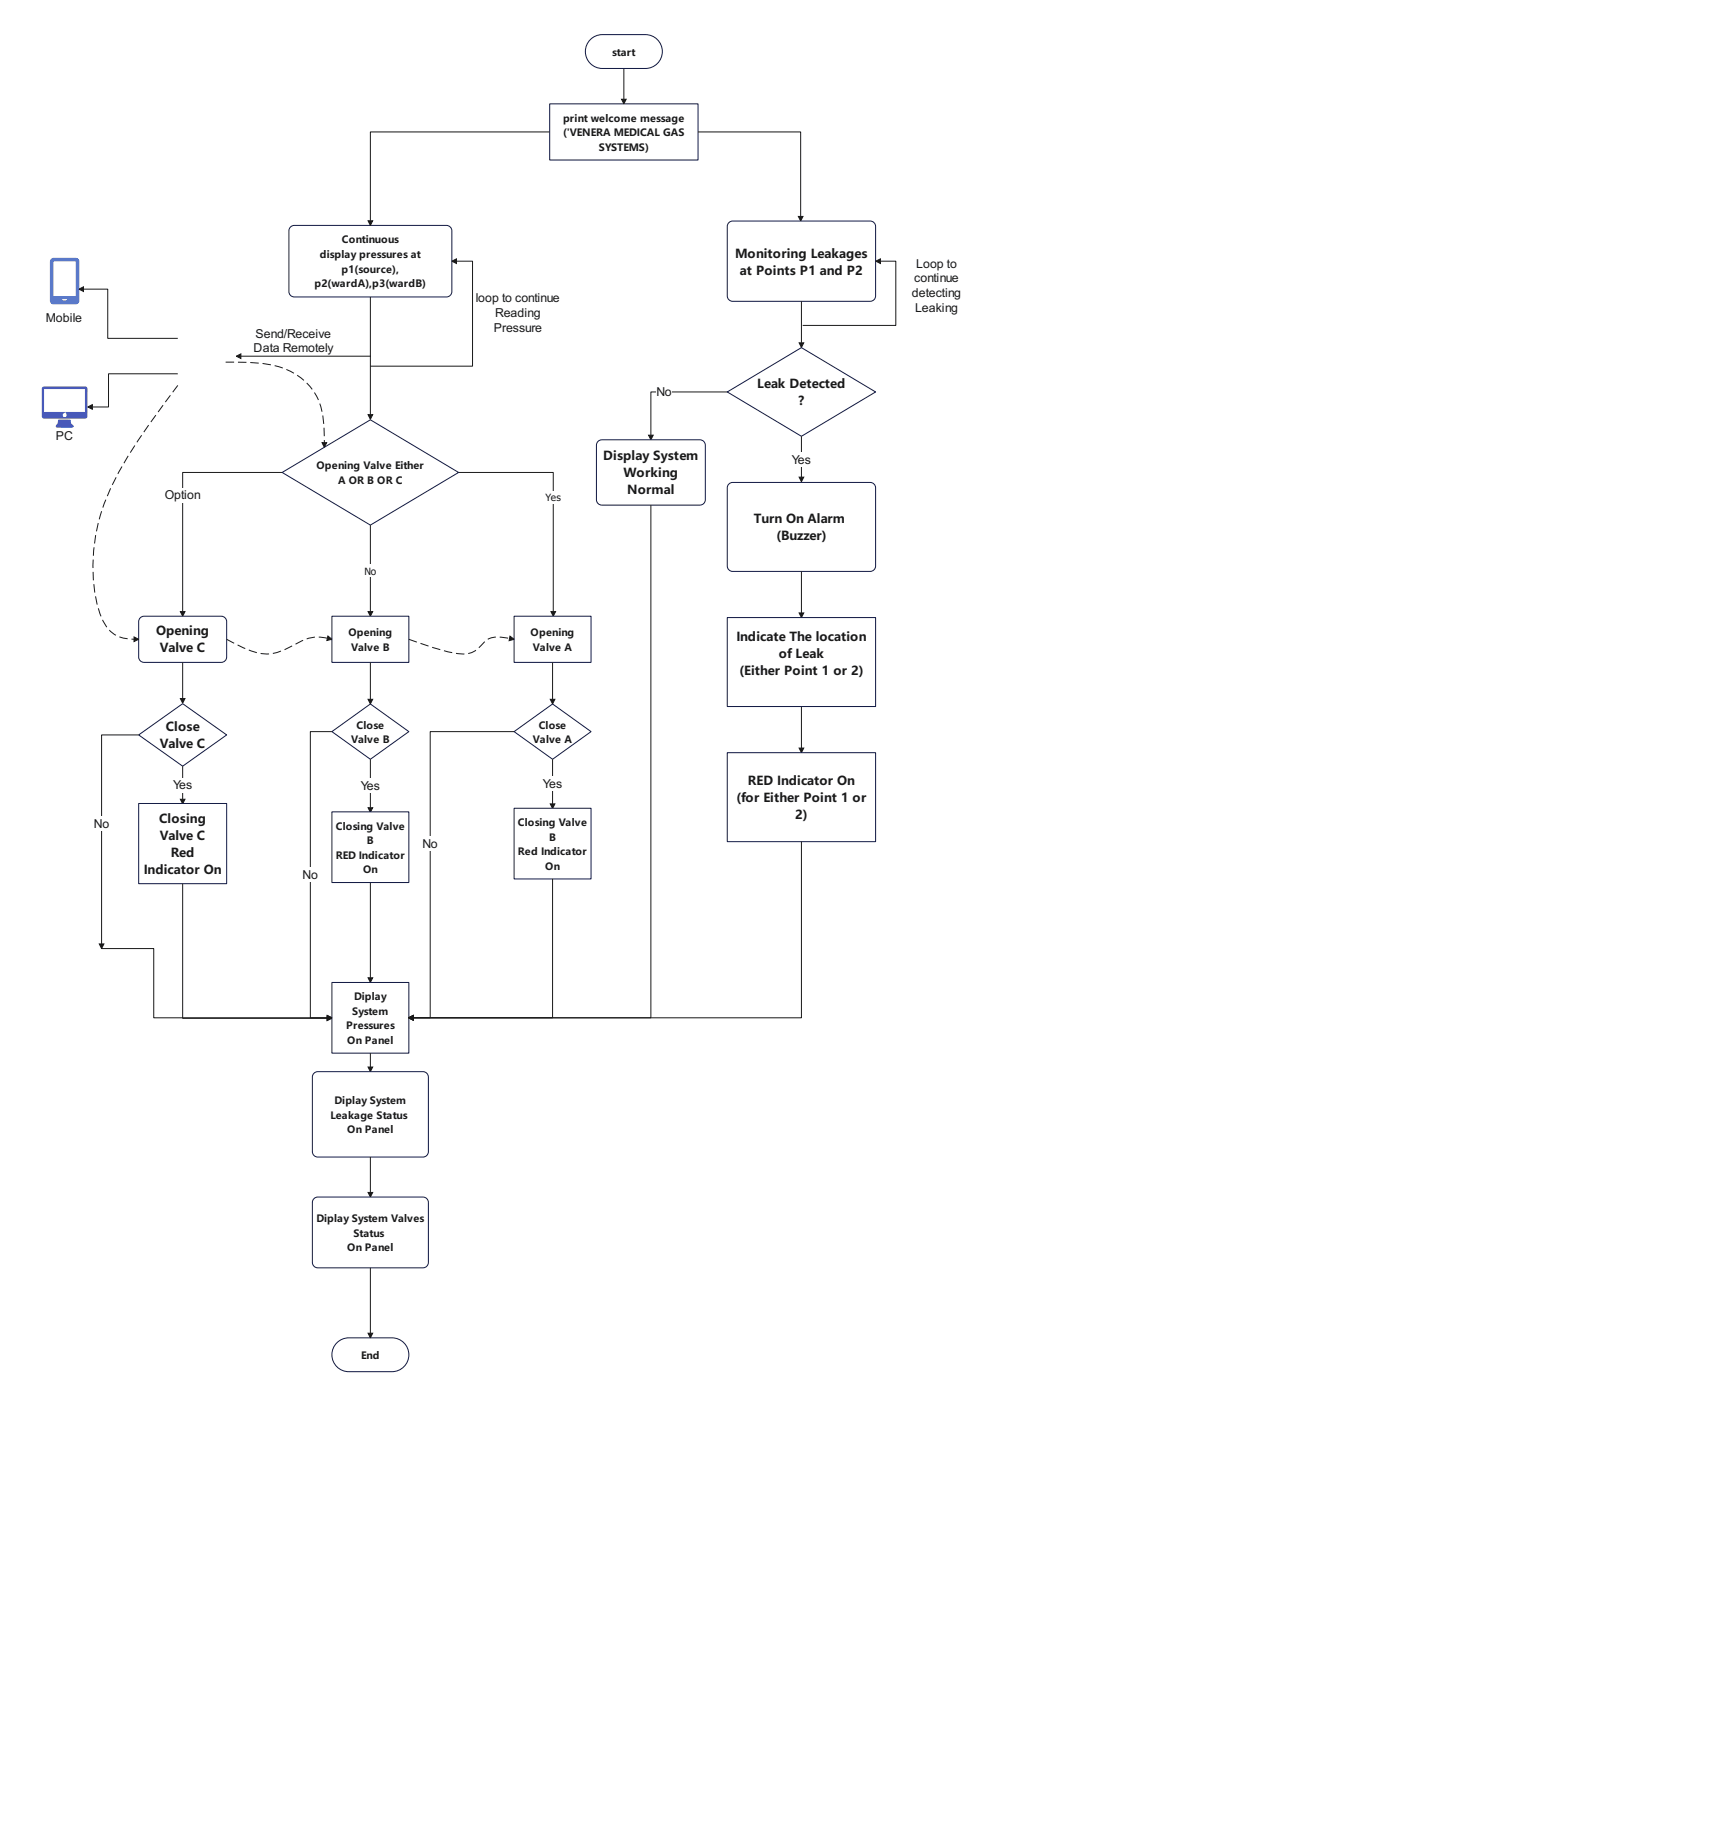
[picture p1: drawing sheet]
<svg xmlns="http://www.w3.org/2000/svg" width="594mm" height="630mm" viewBox="0 0 594 630" stroke-linecap="round" stroke-linejoin="round" font-family="sans-serif">
<path d="M203 13.6a5.8 5.8 0 0 1 4.1-1.7h14.8a5.8 5.8 0 0 1 5.8 5.8 5.8 5.8 0 0 1-5.8 5.8h-14.8a5.8 5.8 0 0 1-5.4-3.5 5.8 5.8 0 0 1 1.3-6.4z" fill="none" stroke="#101843" stroke-width=".34"/>
<path d="M189 35.7h51v19.3h-51z" fill="#fff"/>
<path d="M189 35.7h51v19.3h-51z" fill="none" stroke="#101843" stroke-width=".34"/>
<path d="M97 162.5l30.3-18.1 30.4 18.1-30.4 18.1z" fill="#fff"/>
<path d="M97 162.5l30.3-18.1 30.4 18.1-30.4 18.1z" fill="none" stroke="#101843" stroke-width=".34"/>
<path d="M157.7 162.5h32.5v47.8" fill="none" stroke="#191919" stroke-width=".34"/>
<path d="M189.4 210.3h1.6l-.8 1.6z" fill="#191919"/>
<path d="M189.4 210.3h1.6l-.8 1.6z" fill="none" stroke="#191919" stroke-width=".34"/>
<g fill="#fff">
<path d="M187.6 168.8h5.3v4.3h-5.3z"/>
<path d="M176.7 211.9h26.5v15.9h-26.5z"/>
</g>
<path d="M176.7 211.9h26.5v15.9h-26.5z" fill="none" stroke="#101843" stroke-width=".34"/>
<path d="M127.3 180.6v29.7" fill="none" stroke="#191919" stroke-width=".34"/>
<path d="M126.5 210.3h1.6l-.8 1.6z" fill="#191919"/>
<path d="M126.5 210.3h1.6l-.8 1.6z" fill="none" stroke="#191919" stroke-width=".34"/>
<g fill="#fff">
<path d="M125.3 194.1h4v4.3h-4z"/>
<path d="M114.1 211.9h26.5v15.9h-26.5z"/>
</g>
<path d="M114.1 211.9h26.5v15.9h-26.5z" fill="none" stroke="#101843" stroke-width=".34"/>
<path d="M99.9 78.1l1.3-.6 52.8 .1 1.1 .8 .2 1v21.4l-.9 1.1-.9 .2h-52.8l-1.1-.9-.3-.9v-20.9z" fill="#fff"/>
<path d="M99.9 78.1l1.3-.6 52.8 .1 1.1 .8 .2 1v21.4l-.9 1.1-.9 .2h-52.8l-1.1-.9-.3-.9v-20.9z" fill="none" stroke="#101843" stroke-width=".34"/>
<path d="M189 45.4h-61.7v30.5" fill="none" stroke="#191919" stroke-width=".34"/>
<path d="M126.5 75.9h1.6l-.8 1.6z" fill="#191919"/>
<path d="M126.5 75.9h1.6l-.8 1.6zM127.3 102.1v40.5" fill="none" stroke="#191919" stroke-width=".34"/>
<path d="M126.5 142.6h1.6l-.8 1.6z" fill="#191919"/>
<path d="M126.5 142.6h1.6l-.8 1.6z" fill="none" stroke="#191919" stroke-width=".34"/>
<path d="M68.6 121l-.1 2.8-2.4 1.4 .1 3.3 2.5 1.4 2.5-1.4 2.4 1.3 2.6-1.4v-3.2l-2.3-1.4-.2-2.8-2.5-1.3zM69 121.7l1.9 1.1v2l-1.9-1zM71.4 122.8l1.9-1.1v2.1l-1.9 1zM71.4 125.7l1.9 1.1v2.3l-1.9-1zM71.7 125.3l1.9-1.1 1.9 1.1-1.9 1zM69.3 121.3l1.9-1.1 1.8 1.1-1.8 1zM66.6 125.8l1.9 1v2.4l-1.9-1.1zM66.9 125.3l1.9-1 1.8 1-1.8 1zM69 126.8l1.9-1.1v2.4l-1.9 1.1zM73.9 126.8l1.8-1v2.3l-1.8 1zM66.9 116.2a4 4 0 0 1 6.4 1.5 1.87 1.87 0 0 1 2.1-.2 1.87 1.87 0 0 1 1 1.8l.8 .3a2.71 2.71 0 0 1 1.5 2.6l-.1 1-.6 .9-1.3 .9-.2-.5a2.48 2.48 0 0 0 1.7-2.7 2.48 2.48 0 0 0-2.4-2.2 1.47 1.47 0 0 0-.8-1.6 1.47 1.47 0 0 0-1.8 .5 3.6 3.6 0 0 0-3.8-2.8 3.6 3.6 0 0 0-3.3 3.4v.6a2.44 2.44 0 0 0-2 2.4 2.44 2.44 0 0 0 1.9 2.4l-.1 .5a3 3 0 0 1-2.3-2.8 3 3 0 0 1 2-2.9l.2-1.5z" fill="#fff"/>
<path d="M82.8 122.5h44.7" fill="none" stroke="#191919" stroke-width=".34"/>
<path d="M81.2 122.5l1.6-.8v1.6z" fill="#191919"/>
<path d="M81.2 122.5l1.6-.8v1.6z" fill="none" stroke="#191919" stroke-width=".34"/>
<path d="M17.5 89.3l-.2 .6v13.5l.2 .7 .9 .4h7.6l.7-.2 .4-.9v-13.5l-.2-.6-.9-.5h-7.6zM21.4 102.7h1.5l.3 .4-.3 .4h-1.3l-.3-.2zM18.2 89.7h8v12.3h-8z" fill="#467dfe"/>
<path d="M17.5 89.3l.9-.5h7.6l.9 .5 .2 .6v13.5l-.4 .9-.7 .2h-7.6l-.9-.4-.2-.7v-13.5zM18.2 89.7h8v12.3h-8zM21.4 102.7h1.5l.3 .4-.3 .4h-1.3l-.3-.2z" fill="none" stroke="#467dfe" stroke-width=".34"/>
<path d="M20.1 144.5h4l.2 1.3 .8 .9h-5.7l.6-.9z" fill="#4155c6"/>
<path d="M20.1 144.5h4l.2 1.3 .8 .9h-5.7l.6-.9z" fill="none" stroke="#4155c6" stroke-width=".34"/>
<path d="M14.6 133.3l.8-.2h14.2l.3 .7-.1 9.7-.6 .3-14.4-.1-.2-.4z" fill="#4155c6"/>
<path d="M14.6 133.3l.8-.2h14.2l.3 .7-.1 9.7-.6 .3-14.4-.1-.2-.4z" fill="none" stroke="#4155c6" stroke-width=".34"/>
<path d="M15.3 134h13.7v7.5h-13.7z" fill="#fff"/>
<path d="M15.3 134h13.7v7.5h-13.7z" fill="none" stroke="#f4fafd" stroke-width=".34"/>
<circle cx="22.2" cy="142.9" r=".43" fill="#fff"/>
<circle cx="22.2" cy="142.9" r=".43" fill="none" stroke="#fff" stroke-width=".34"/>
<path d="M22.3 142.1l.2-.1-.3 .3z" fill="#fff"/>
<path d="M22.3 142.1l.2-.1-.3 .3z" fill="none" stroke="#fff" stroke-width=".34"/>
<path d="M20 145.8h4.3l.7 .7-5.6-.1z" fill="#4155c6"/>
<path d="M20 145.8h4.3l.7 .7-5.6-.1z" fill="none" stroke="#4155c6" stroke-width=".34"/>
<circle cx="22.2" cy="142.9" r=".43" fill="#fff"/>
<circle cx="22.2" cy="142.9" r=".43" fill="none" stroke="#fff" stroke-width=".34"/>
<path d="M19.4 146.5h5.7v.2l-5.5 .1z" fill="#4155c6"/>
<path d="M19.4 146.5h5.7v.2l-5.5 .1z" fill="none" stroke="#4155c6" stroke-width=".34"/>
<path d="M20 145.9l4.3-.1 .7 .7h-5.6z" fill="#4155c6"/>
<path d="M20 145.9l4.3-.1 .7 .7h-5.6z" fill="none" stroke="#4155c6" stroke-width=".34"/>
<path d="M20 145.9l4.3-.1 .7 .7h-5.6z" fill="#4155c6"/>
<path d="M20 145.9l4.3-.1 .7 .7h-5.6z" fill="none" stroke="#4155c6" stroke-width=".34"/>
<path d="M28.7 99.4h8.3v17h24.1" fill="none" stroke="#191919" stroke-width=".34"/>
<path d="M27.1 99.4l1.6-.7v1.5z" fill="#191919"/>
<path d="M27.1 99.4l1.6-.7v1.5zM61.1 128.6h-23.8v11.4h-5.6" fill="none" stroke="#191919" stroke-width=".34"/>
<path d="M30.2 140l1.5-.8v1.6z" fill="#191919"/>
<path d="M30.2 140l1.5-.8v1.6zM97 162.5h-34.2v47.8" fill="none" stroke="#191919" stroke-width=".34"/>
<path d="M62 210.3h1.6l-.8 1.6z" fill="#191919"/>
<path d="M62 210.3h1.6l-.8 1.6z" fill="none" stroke="#191919" stroke-width=".34"/>
<g fill="#fff">
<path d="M56.7 167.8h12.2v5h-12.2z"/>
<path d="M48.2 212.5l1.3-.6h26.6l.9 .3 .7 .6 .2 1v12.2l-.2 .9-.7 .7-.9 .2h-26.6l-.9-.2-.7-.7-.2-.9v-12.2z"/>
</g>
<path d="M48.2 212.5l1.3-.6h26.6l.9 .3 .7 .6 .2 1v12.2l-.2 .9-.7 .7-.9 .2h-26.6l-.9-.2-.7-.7-.2-.9v-12.2z" fill="none" stroke="#101843" stroke-width=".34"/>
<path d="M77.6 124.6h5.8a33.6 33.6 0 0 1 19.4 4.9 20.8 20.8 0 0 1 8.6 17.7l.1 5.4" fill="none" stroke="#191919" stroke-width=".34" stroke-dasharray="2.9 1.3" stroke-linecap="butt"/>
<path d="M110.7 152.2h1.6l-.8 1.6z" fill="#191919"/>
<path d="M110.7 152.2h1.6l-.8 1.6zM62.8 227.8v12.4" fill="none" stroke="#191919" stroke-width=".34"/>
<path d="M62 240.2h1.6l-.8 1.6z" fill="#191919"/>
<path d="M62 240.2h1.6l-.8 1.6z" fill="none" stroke="#191919" stroke-width=".34"/>
<path d="M47.7 252.8l15.1-10.8 15.1 10.8-15.1 10.7z" fill="#fff"/>
<path d="M47.7 252.8l15.1-10.8 15.1 10.8-15.1 10.7z" fill="none" stroke="#101843" stroke-width=".34"/>
<path d="M127.3 227.8v12.7" fill="none" stroke="#191919" stroke-width=".34"/>
<path d="M126.5 240.5h1.6l-.8 1.6z" fill="#191919"/>
<path d="M126.5 240.5h1.6l-.8 1.6z" fill="none" stroke="#191919" stroke-width=".34"/>
<path d="M114.1 251.6l13.2-9.5 13.3 9.5-13.3 9.5z" fill="#fff"/>
<path d="M114.1 251.6l13.2-9.5 13.3 9.5-13.3 9.5z" fill="none" stroke="#101843" stroke-width=".34"/>
<path d="M190 227.8v12.7" fill="none" stroke="#191919" stroke-width=".34"/>
<path d="M189.2 240.5h1.6l-.8 1.6z" fill="#191919"/>
<path d="M189.2 240.5h1.6l-.8 1.6z" fill="none" stroke="#191919" stroke-width=".34"/>
<path d="M176.7 251.6l13.3-9.5 13.2 9.5-13.2 9.5z" fill="#fff"/>
<path d="M176.7 251.6l13.3-9.5 13.2 9.5-13.2 9.5z" fill="none" stroke="#101843" stroke-width=".34"/>
<path d="M62.8 263.5v11.4" fill="none" stroke="#191919" stroke-width=".34"/>
<path d="M62 274.9h1.6l-.8 1.6z" fill="#191919"/>
<path d="M62 274.9h1.6l-.8 1.6z" fill="none" stroke="#191919" stroke-width=".34"/>
<g fill="#fff">
<path d="M59.5 267.5h6.6v5h-6.6z"/>
<path d="M47.7 276.3h30.2v27.6h-30.2z"/>
</g>
<path d="M47.7 276.3h30.2v27.6h-30.2z" fill="none" stroke="#101843" stroke-width=".34"/>
<path d="M127.3 261.1v16.7" fill="none" stroke="#191919" stroke-width=".34"/>
<path d="M126.5 277.8h1.6l-.8 1.6z" fill="#191919"/>
<path d="M126.5 277.8h1.6l-.8 1.6z" fill="none" stroke="#191919" stroke-width=".34"/>
<g fill="#fff">
<path d="M124 267.7h6.6v5.1h-6.6z"/>
<path d="M114.1 279.2h26.5v24.3h-26.5z"/>
</g>
<path d="M114.1 279.2h26.5v24.3h-26.5z" fill="none" stroke="#101843" stroke-width=".34"/>
<path d="M190 261.1v15.4" fill="none" stroke="#191919" stroke-width=".34"/>
<path d="M189.2 276.5h1.6l-.8 1.6z" fill="#191919"/>
<path d="M189.2 276.5h1.6l-.8 1.6z" fill="none" stroke="#191919" stroke-width=".34"/>
<g fill="#fff">
<path d="M186.7 267.1h6.6v5h-6.6z"/>
<path d="M176.7 278h26.5v24.3h-26.5z"/>
</g>
<path d="M176.7 278h26.5v24.3h-26.5z" fill="none" stroke="#101843" stroke-width=".34"/>
<path d="M61.1 132.6a209.7 209.7 0 0 0-23.1 35.4 60.2 60.2 0 0 0-3.6 43.2 11.4 11.4 0 0 0 7.7 8.2l4.3 .5" fill="none" stroke="#191919" stroke-width=".34" stroke-dasharray="2.9 1.3" stroke-linecap="butt"/>
<path d="M46.1 219.1l1.6 .8-1.6 .7z" fill="#191919"/>
<path d="M46.1 219.1l1.6 .8-1.6 .7z" fill="none" stroke="#191919" stroke-width=".34"/>
<path d="M77.9 219.9l1.2 .6a27.1 27.1 0 0 0 13.5 4.4 33.6 33.6 0 0 0 11.6-4.7 12.3 12.3 0 0 1 8.5-.7" fill="none" stroke="#191919" stroke-width=".34" stroke-dasharray="2.9 1.3" stroke-linecap="butt"/>
<path d="M112.7 218.7l1.4 1.2-1.7 .4z" fill="#191919"/>
<path d="M112.7 218.7l1.4 1.2-1.7 .4z" fill="none" stroke="#191919" stroke-width=".34"/>
<path d="M140.6 219.9l6.4 2.2a39.6 39.6 0 0 0 13.1 2.8 9.3 9.3 0 0 0 6.4-4 8.1 8.1 0 0 1 8-1.5l.9 .2" fill="none" stroke="#191919" stroke-width=".34" stroke-dasharray="2.9 1.3" stroke-linecap="butt"/>
<path d="M175.3 218.8l1.4 1.1-1.7 .4z" fill="#191919"/>
<path d="M175.3 218.8l1.4 1.1-1.7 .4zM127.3 303.5v32.8" fill="none" stroke="#191919" stroke-width=".34"/>
<path d="M126.5 336.3h1.6l-.8 1.6z" fill="#191919"/>
<path d="M126.5 336.3h1.6l-.8 1.6z" fill="none" stroke="#191919" stroke-width=".34"/>
<path d="M114.1 337.9h26.5v24.3h-26.5z" fill="#fff"/>
<path d="M114.1 337.9h26.5v24.3h-26.5z" fill="none" stroke="#101843" stroke-width=".34"/>
<path d="M47.7 252.8h-12.8v71.8" fill="none" stroke="#191919" stroke-width=".34"/>
<path d="M34.1 324.6h1.6l-.8 1.6z" fill="#191919"/>
<path d="M34.1 324.6h1.6l-.8 1.6z" fill="none" stroke="#191919" stroke-width=".34"/>
<path d="M32.3 280.7h5.3v5h-5.3z" fill="#fff"/>
<path d="M62.8 303.9v46.3h49.6" fill="none" stroke="#191919" stroke-width=".34"/>
<path d="M112.4 349.4l1.6 .8-1.6 .8z" fill="#191919"/>
<path d="M34.9 326.2h18v23.8h59.6M112.4 349.4l1.6 .8-1.6 .8z" fill="none" stroke="#191919" stroke-width=".34"/>
<path d="M112.5 349.2l1.6 .8-1.6 .8z" fill="#191919"/>
<path d="M114.1 251.6h-7.4v98.4h5.8M112.5 349.2l1.6 .8-1.6 .8z" fill="none" stroke="#191919" stroke-width=".34"/>
<path d="M112.5 349.2l1.6 .8-1.6 .8z" fill="#191919"/>
<path d="M112.5 349.2l1.6 .8-1.6 .8z" fill="none" stroke="#191919" stroke-width=".34"/>
<path d="M104.1 298.4h5.2v5h-5.2z" fill="#fff"/>
<path d="M176.7 251.6h-28.8v98.4h-5.8" fill="none" stroke="#191919" stroke-width=".34"/>
<path d="M140.5 350l1.6-.8v1.6z" fill="#191919"/>
<path d="M140.5 350l1.6-.8v1.6z" fill="none" stroke="#191919" stroke-width=".34"/>
<path d="M145.3 287.6h5.2v5h-5.2z" fill="#fff"/>
<path d="M190 302.3v47.7h-47.9" fill="none" stroke="#191919" stroke-width=".34"/>
<path d="M140.5 350l1.6-.8v1.6z" fill="#191919"/>
<path d="M156.9 89.8h5.6v36.1h-35.2M140.5 350l1.6-.8v1.6z" fill="none" stroke="#191919" stroke-width=".34"/>
<path d="M155.3 89.8l1.6-.8v1.6z" fill="#191919"/>
<path d="M155.3 89.8l1.6-.8v1.6z" fill="none" stroke="#191919" stroke-width=".34"/>
<path d="M115.8 461.8a5.8 5.8 0 0 1 4.1-1.7h14.8a5.8 5.8 0 0 1 5.9 5.8 5.8 5.8 0 0 1-5.9 5.9h-14.8a5.8 5.8 0 0 1-5.4-3.6 5.8 5.8 0 0 1 1.3-6.4z" fill="#fff"/>
<path d="M115.8 461.8a5.8 5.8 0 0 1 4.1-1.7h14.8a5.8 5.8 0 0 1 5.9 5.8 5.8 5.8 0 0 1-5.9 5.9h-14.8a5.8 5.8 0 0 1-5.4-3.6 5.8 5.8 0 0 1 1.3-6.4z" fill="none" stroke="#101843" stroke-width=".34"/>
<path d="M214.5 23.5v10.6" fill="none" stroke="#191919" stroke-width=".34"/>
<path d="M213.7 34.1h1.6l-.8 1.6z" fill="#191919"/>
<path d="M213.7 34.1h1.6l-.8 1.6zM240 45.4h35.3v29" fill="none" stroke="#191919" stroke-width=".34"/>
<path d="M274.5 74.4h1.6l-.8 1.6z" fill="#191919"/>
<path d="M274.5 74.4h1.6l-.8 1.6z" fill="none" stroke="#191919" stroke-width=".34"/>
<path d="M250.6 76.6l1.3-.6h47.3l.9 .3 .7 .6 .2 1v23.9l-.2 .9-.7 .7-.9 .2h-47.3l-1-.2-.6-.7-.3-.9v-23.9z" fill="#fff"/>
<path d="M250.6 76.6l1.3-.6h47.3l.9 .3 .7 .6 .2 1v23.9l-.2 .9-.7 .7-.9 .2h-47.3l-1-.2-.6-.7-.3-.9v-23.9z" fill="none" stroke="#101843" stroke-width=".34"/>
<path d="M275.5 103.6v14.3" fill="none" stroke="#191919" stroke-width=".34"/>
<path d="M274.7 117.9h1.6l-.8 1.6z" fill="#191919"/>
<path d="M274.7 117.9h1.6l-.8 1.6z" fill="none" stroke="#191919" stroke-width=".34"/>
<path d="M250 134.8l25.5-15.2 25.5 15.2-25.5 15.2z" fill="#fff"/>
<path d="M250 134.8l25.5-15.2 25.5 15.2-25.5 15.2z" fill="none" stroke="#101843" stroke-width=".34"/>
<path d="M275.5 150v14.1" fill="none" stroke="#191919" stroke-width=".34"/>
<path d="M274.7 164.1h1.6l-.8 1.6z" fill="#191919"/>
<path d="M274.7 164.1h1.6l-.8 1.6z" fill="none" stroke="#191919" stroke-width=".34"/>
<g fill="#fff">
<path d="M272.2 155.6h6.6v5h-6.6z"/>
<path d="M250.6 166.5l1.3-.6h47.3l.9 .3 .7 .6 .2 1v26.9l-.2 .9-.7 .7-.9 .2h-47.3l-1-.2-.6-.7-.3-.9v-26.9z"/>
</g>
<path d="M250.6 166.5l1.3-.6h47.3l.9 .3 .7 .6 .2 1v26.9l-.2 .9-.7 .7-.9 .2h-47.3l-1-.2-.6-.7-.3-.9v-26.9z" fill="none" stroke="#101843" stroke-width=".34"/>
<path d="M275.5 196.5v14.3" fill="none" stroke="#191919" stroke-width=".34"/>
<path d="M274.7 210.8h1.6l-.8 1.6z" fill="#191919"/>
<path d="M274.7 210.8h1.6l-.8 1.6z" fill="none" stroke="#191919" stroke-width=".34"/>
<path d="M250 212.4h51v30.6h-51z" fill="#fff"/>
<path d="M250 212.4h51v30.6h-51z" fill="none" stroke="#101843" stroke-width=".34"/>
<path d="M275.5 243.2v14.1" fill="none" stroke="#191919" stroke-width=".34"/>
<path d="M274.7 257.3h1.6l-.8 1.6z" fill="#191919"/>
<path d="M274.7 257.3h1.6l-.8 1.6z" fill="none" stroke="#191919" stroke-width=".34"/>
<path d="M250 258.9h51v30.6h-51z" fill="#fff"/>
<path d="M250 258.9h51v30.6h-51z" fill="none" stroke="#101843" stroke-width=".34"/>
<path d="M275.5 289.5v60.5h-133.4" fill="none" stroke="#191919" stroke-width=".34"/>
<path d="M140.5 350l1.6-.8v1.6z" fill="#191919"/>
<path d="M250 134.8h-26.2v14.9M140.5 350l1.6-.8v1.6z" fill="none" stroke="#191919" stroke-width=".34"/>
<path d="M223 149.7h1.6l-.8 1.6z" fill="#191919"/>
<path d="M223 149.7h1.6l-.8 1.6z" fill="none" stroke="#191919" stroke-width=".34"/>
<g fill="#fff">
<path d="M225.7 132.3h5.2v5h-5.2z"/>
<path d="M205.6 151.8l1.3-.5h33.7l1 .2 .6 .7 .3 .9v18.8l-.3 .9-.6 .7-1 .2h-33.7l-.9-.2-.7-.7-.2-.9v-18.8z"/>
</g>
<path d="M205.6 151.8l1.3-.5h33.7l1 .2 .6 .7 .3 .9v18.8l-.3 .9-.6 .7-1 .2h-33.7l-.9-.2-.7-.7-.2-.9v-18.8z" fill="none" stroke="#101843" stroke-width=".34"/>
<path d="M223.8 173.7v176.3h-81.7" fill="none" stroke="#191919" stroke-width=".34"/>
<path d="M140.5 350l1.6-.8v1.6z" fill="#191919"/>
<path d="M140.5 350l1.6-.8v1.6zM127.3 362.2v4.8" fill="none" stroke="#191919" stroke-width=".34"/>
<path d="M126.5 367h1.6l-.8 1.6z" fill="#191919"/>
<path d="M126.5 367h1.6l-.8 1.6z" fill="none" stroke="#191919" stroke-width=".34"/>
<path d="M107.9 369.1l1.3-.5h36.2l1 .2 .6 .7 .3 .9v25.7l-.3 .9-.6 .7-1 .2h-36.2l-.9-.2-.7-.7-.2-.9v-25.7z" fill="#fff"/>
<path d="M107.9 369.1l1.3-.5h36.2l1 .2 .6 .7 .3 .9v25.7l-.3 .9-.6 .7-1 .2h-36.2l-.9-.2-.7-.7-.2-.9v-25.7z" fill="none" stroke="#101843" stroke-width=".34"/>
<path d="M127.3 397.9v12.2" fill="none" stroke="#191919" stroke-width=".34"/>
<path d="M126.5 410.1h1.6l-.8 1.6z" fill="#191919"/>
<path d="M126.5 410.1h1.6l-.8 1.6z" fill="none" stroke="#191919" stroke-width=".34"/>
<path d="M107.9 412.2l1.3-.5h36.2l1 .2 .6 .7 .3 .9v20.7l-.3 .9-.6 .7-1 .2h-36.2l-.9-.2-.7-.7-.2-.9v-20.7z" fill="#fff"/>
<path d="M107.9 412.2l1.3-.5h36.2l1 .2 .6 .7 .3 .9v20.7l-.3 .9-.6 .7-1 .2h-36.2l-.9-.2-.7-.7-.2-.9v-20.7z" fill="none" stroke="#101843" stroke-width=".34"/>
<path d="M127.3 436v22.5" fill="none" stroke="#191919" stroke-width=".34"/>
<path d="M126.5 458.5h1.6l-.8 1.6z" fill="#191919"/>
<path d="M302.7 89.8h5.3v22.1h-32M126.5 458.5h1.6l-.8 1.6z" fill="none" stroke="#191919" stroke-width=".34"/>
<path d="M301.1 89.8l1.6-.8v1.6z" fill="#191919"/>
<path d="M301.1 89.8l1.6-.8v1.6z" fill="none" stroke="#191919" stroke-width=".34"/>
<g font-size="4.2" fill="#191919">
<text x="252.8" y="88.6">Monitoring Leakages</text>
<text x="254.4" y="94.4">at Points P1 and P2</text>
<text x="315" y="92.1">Loop to</text>
<text x="314.3" y="97.1">continue</text>
<text x="163.6" y="104">loop to continue</text>
<text x="313.5" y="102.1">detecting</text>
<text x="314.6" y="107.2">Leaking</text>
<text x="15.8" y="110.6">Mobile</text>
<text x="170.3" y="109">Reading</text>
<text x="87.8" y="116.2">Send/Receive</text>
<text x="169.7" y="114">Pressure</text>
<text x="87.2" y="121.2">Data Remotely</text>
<text x="225.7" y="136.3">No</text>
<text x="260.3" y="133.5">Leak Detected</text>
<text x="274.5" y="139.3">?</text>
<text x="19.2" y="151.5">PC</text>
<text x="207.4" y="158.3">Display System</text>
<text x="272.2" y="159.6">Ye</text>
<text x="276.7" y="159.6">s</text>
<text x="214.4" y="164.1">Working</text>
<text x="56.7" y="171.8">Opt</text>
<text x="63.3" y="171.8">ion</text>
<text x="215.6" y="169.9">Normal</text>
<text x="259.1" y="179.9">Turn On Alarm</text>
<text x="266.9" y="185.8">(Buzzer)</text>
<text x="53.7" y="218.5">Opening</text>
<text x="253.2" y="220.6">Indicate The location</text>
<text x="55" y="224.4">Valve C</text>
<text x="267.7" y="226.4">of Leak</text>
<text x="254.2" y="232.2">(Either Point 1 or 2)</text>
<text x="57" y="251.4">Close</text>
<text x="55" y="257.3">Valve C</text>
<text x="257.1" y="270">RED Indicator On</text>
<text x="59.5" y="271.4">Ye</text>
<text x="64" y="271.4">s</text>
<text x="124" y="271.7">Ye</text>
<text x="128.5" y="271.7">s</text>
<text x="186.7" y="271">Ye</text>
<text x="191.2" y="271">s</text>
<text x="253.2" y="275.8">(for Either Point 1 or</text>
<text x="273.4" y="281.6">2)</text>
<text x="32.3" y="284.6">N</text>
<text x="35.2" y="284.6">o</text>
<text x="54.7" y="283">Closing</text>
<text x="55" y="288.8">Valve C</text>
<text x="145.3" y="291.6">N</text>
<text x="148.2" y="291.6">o</text>
<text x="58.7" y="294.6">Red</text>
<text x="49.4" y="300.4">Indicator On</text>
<text x="104.1" y="302.4">N</text>
<text x="107" y="302.4">o</text>
</g>
<g font-size="3.4" fill="#191919">
<text x="210.5" y="19.2">start</text>
<text x="193.6" y="41.8">print welcome message</text>
<text x="193.6" y="46.8">('VENERA MEDICAL GAS</text>
<text x="205.9" y="51.9">SYSTEMS)</text>
<text x="117.5" y="83.7">Continuous</text>
<text x="110" y="88.8">display pressures at</text>
<text x="117.4" y="93.8">p1(source),</text>
<text x="108.2" y="98.8">p2(wardA),p3(wardB)</text>
<text x="108.8" y="161.4">Opening Valve Either</text>
<text x="116.2" y="166.5">A OR B OR C</text>
<text x="187.6" y="172.3">Ye</text>
<text x="191.3" y="172.3">s</text>
<text x="125.3" y="197.6">N</text>
<text x="127.5" y="197.6">o</text>
<text x="119.8" y="218.8">Opening</text>
<text x="182.4" y="218.8">Opening</text>
<text x="120.7" y="223.8">Valve B</text>
<text x="183.2" y="223.8">Valve A</text>
<text x="122.6" y="250.6">Close</text>
<text x="185.2" y="250.6">Close</text>
<text x="120.7" y="255.6">Valve B</text>
<text x="183.2" y="255.6">Valve A</text>
<text x="115.4" y="285.3">Closing Valve</text>
<text x="178.1" y="284">Closing Valve</text>
<text x="126.1" y="290.3">B</text>
<text x="188.8" y="289.1">B</text>
<text x="115.4" y="295.3">RED Indicator</text>
<text x="178.1" y="294.1">Red Indicator</text>
<text x="187.5" y="299.1">On</text>
<text x="124.8" y="300.4">On</text>
<text x="121.8" y="344">Diplay</text>
<text x="121.1" y="349">System</text>
<text x="119" y="354">Pressures</text>
<text x="119.4" y="359.1">On Panel</text>
<text x="115" y="379.7">Diplay System</text>
<text x="113.6" y="384.7">Leakage Status</text>
<text x="119.4" y="389.7">On Panel</text>
<text x="108.8" y="420.3">Diplay System Valves</text>
<text x="121.5" y="425.3">Status</text>
<text x="119.4" y="430.3">On Panel</text>
<text x="124.2" y="467.4">End</text>
</g>
</svg>
